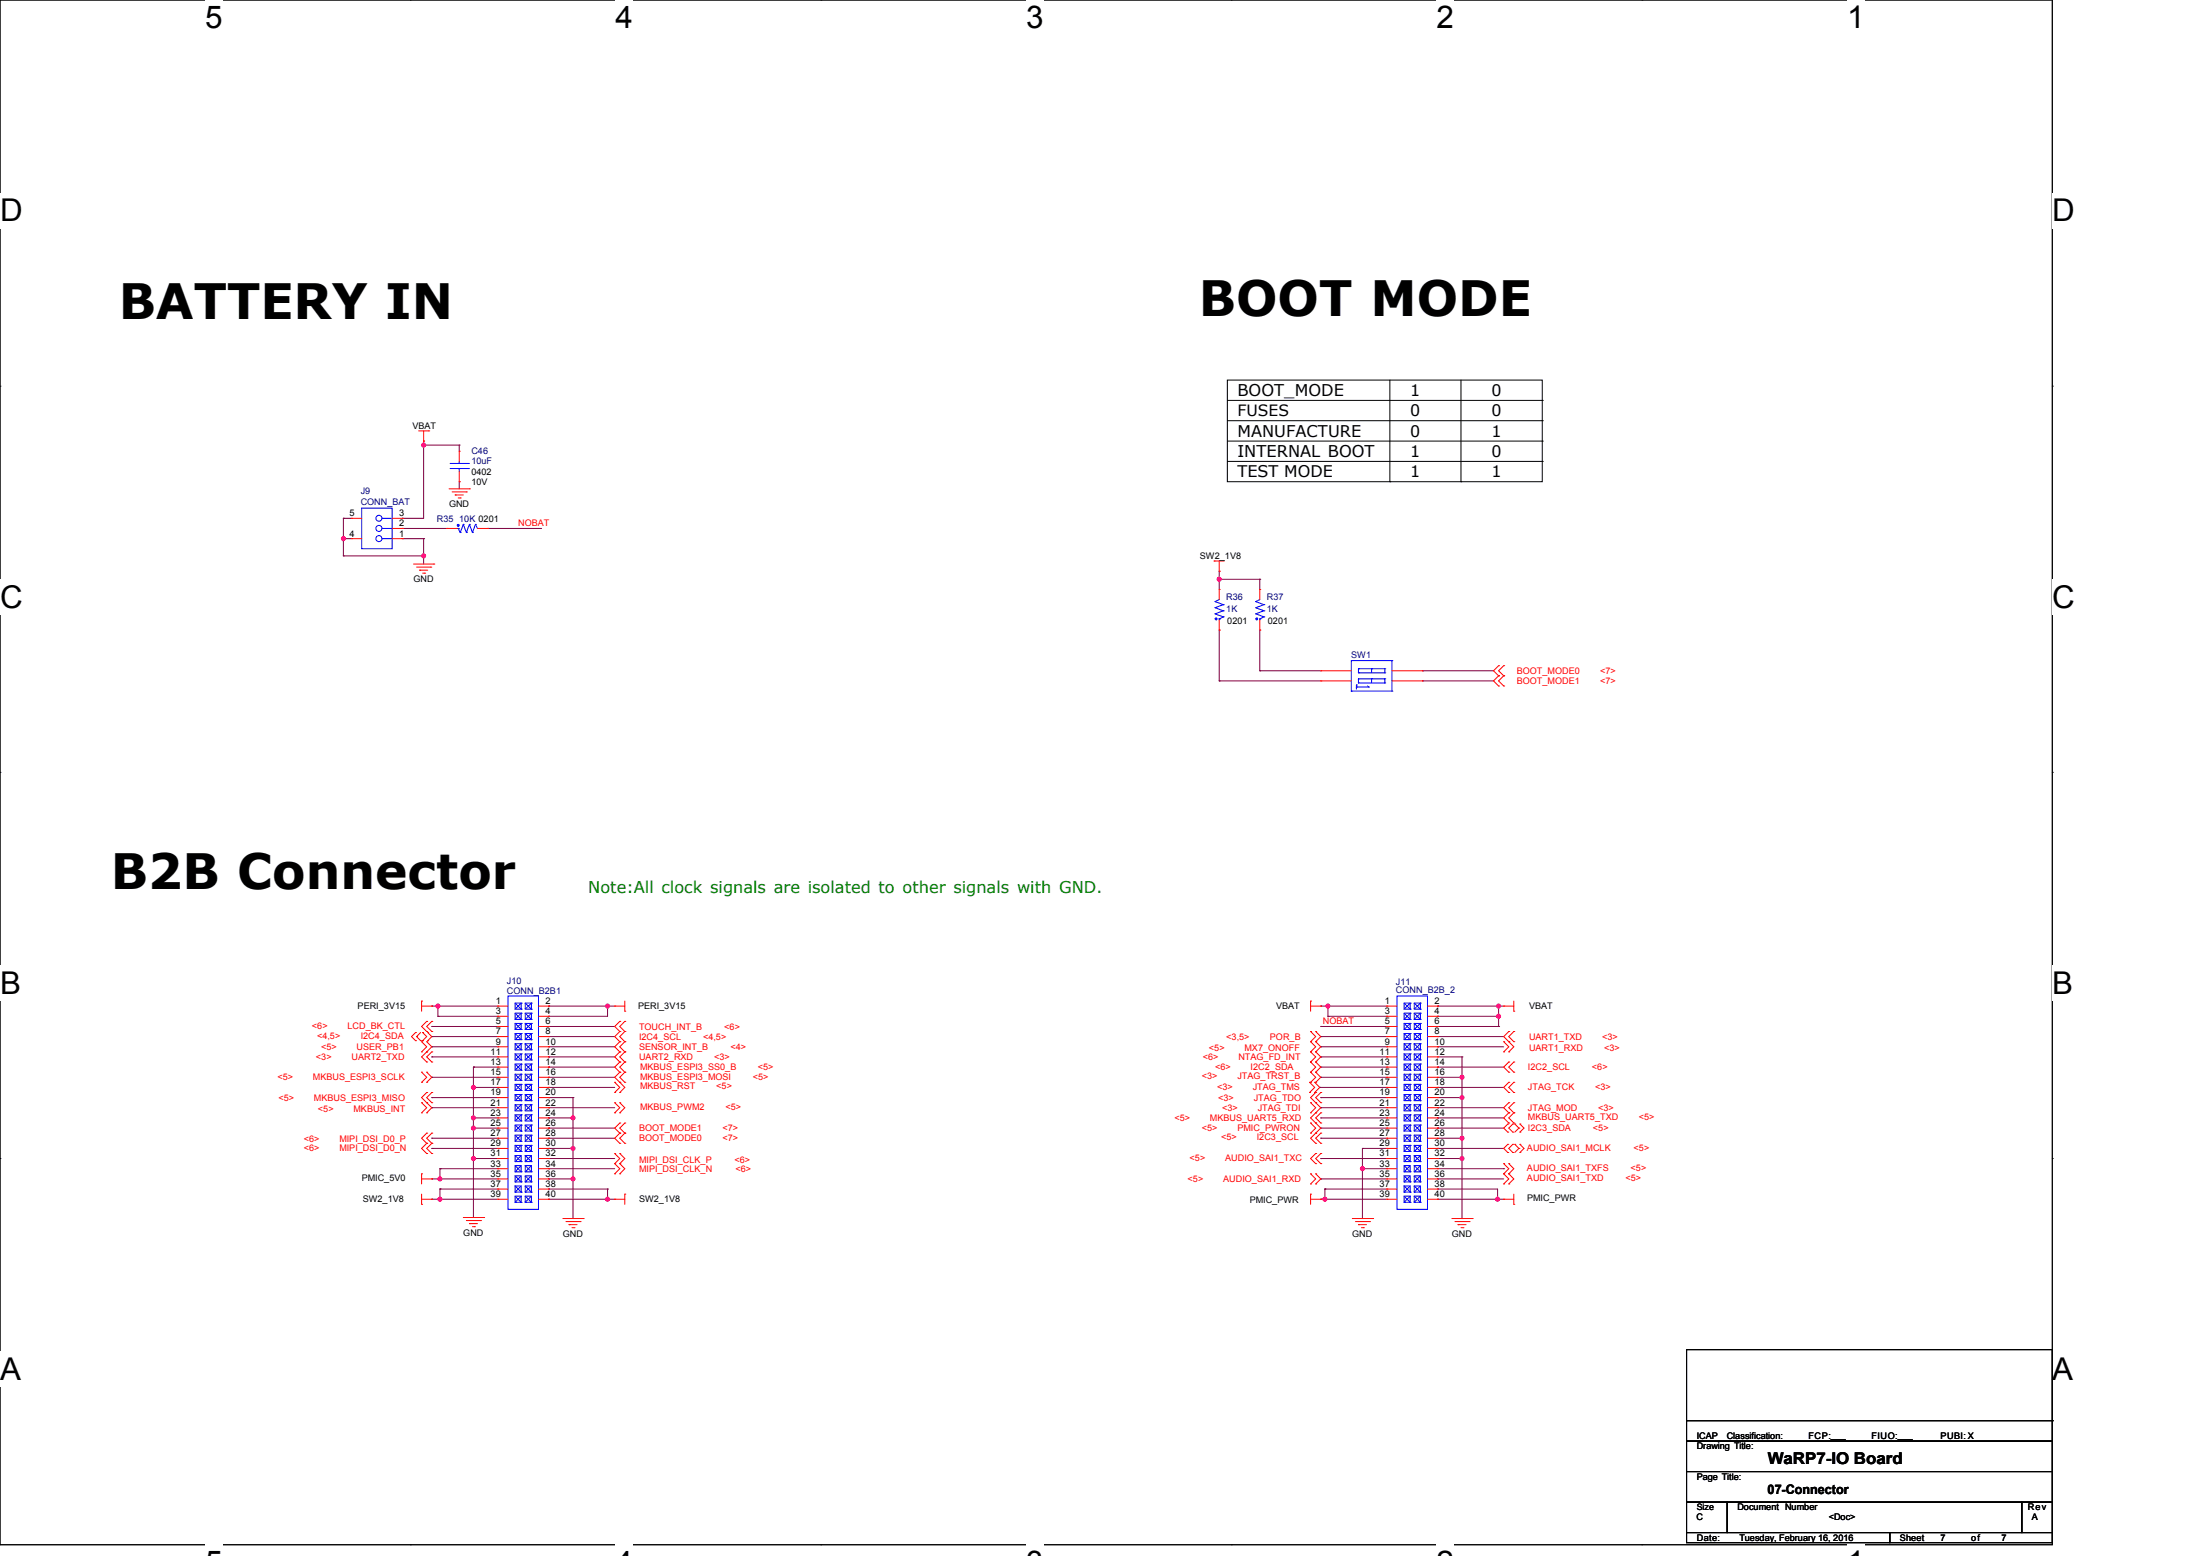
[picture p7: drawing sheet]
<svg xmlns="http://www.w3.org/2000/svg" width="297mm" height="210mm" viewBox="0 0 297 210" stroke-linecap="round" stroke-linejoin="round" font-family="sans-serif">
<path d="M0 0h277.1v208.5h-277.1z" fill="none" stroke="#000" stroke-width=".14"/>
<g fill="#fff">
<path d="M27.7 0h2.3v4.7h-2.3z"/>
<path d="M27.7 208.5h2.3v1.5h-2.3z"/>
</g>
<path d="M55.4 0h.1M55.4 208.5h.1" fill="none" stroke="#000" stroke-width=".14"/>
<g fill="#fff">
<path d="M83.1 0h2.3v4.7h-2.3z"/>
<path d="M83.1 208.5h2.3v1.5h-2.3z"/>
</g>
<path d="M110.8 0h.1M110.8 208.5h.1" fill="none" stroke="#000" stroke-width=".14"/>
<g fill="#fff">
<path d="M138.5 0h2.4v4.7h-2.4z"/>
<path d="M138.5 208.5h2.4v1.5h-2.4z"/>
</g>
<path d="M166.2 0h.1M166.2 208.5h.1" fill="none" stroke="#000" stroke-width=".14"/>
<g fill="#fff">
<path d="M193.9 0h2.4v4.7h-2.4z"/>
<path d="M193.9 208.5h2.4v1.5h-2.4z"/>
</g>
<path d="M221.6 0h.1M221.6 208.5h.1" fill="none" stroke="#000" stroke-width=".14"/>
<g fill="#fff">
<path d="M249.3 0h2.4v4.7h-2.4z"/>
<path d="M249.3 208.5h2.4v1.5h-2.4z"/>
<path d="M0 26.1h3.1v4.7h-3.1z"/>
<path d="M277.1 26.1h3v4.7h-3z"/>
<path d="M0 78.2h3.1v4.7h-3.1z"/>
<path d="M277.1 78.2h3v4.7h-3z"/>
</g>
<path d="M0 52.1h.1M277.1 52.1h.1" fill="none" stroke="#000" stroke-width=".14"/>
<g fill="#fff">
<path d="M0 130.3h2.8v4.7h-2.8z"/>
<path d="M277.1 130.3h2.8v4.7h-2.8z"/>
</g>
<path d="M0 104.2h.1M277.1 104.2h.1" fill="none" stroke="#000" stroke-width=".14"/>
<g fill="#fff">
<path d="M0 182.4h2.8v4.7h-2.8z"/>
<path d="M277.1 182.4h2.8v4.7h-2.8z"/>
</g>
<g fill="none" stroke="#000" stroke-width=".14">
<path d="M165.7 51.3h42.5v13.7h-42.5zM165.7 54h42.5M165.7 56.8h42.5M165.7 59.5h42.5M187.6 51.3v13.7M197.2 51.3v13.7M208.2 54h.1M208.2 56.8h.1M208.2 59.5h.1M165.7 62.3h42.5M187.6 65h.1M197.2 65h.1"/>
<path d="M208.2 62.3h.1M0 156.4h.1M277.1 156.4h.1M227.7 194.5h49.4v4.1h-49.4zM227.7 198.6h49.4v4.1h-49.4zM227.7 182.1h49.4v12.4h-49.4zM227.7 191.7h49.4M277.1 191.7h.1M227.7 202.7h5.5v4.1h-5.5zM227.7 206.8h27.4v1.4h-27.4zM233.2 202.7h39.7v4.1h-39.7zM255.1 206.8h22v1.4h-22z"/>
<path d="M272.9 202.7h4.2v4.1h-4.2z"/>
</g>
<g fill="none" stroke="#800040" stroke-width=".14">
<path d="M57.2 59.5h.1M57.2 59.5v10.5h-2.9M46.4 70h.1M46.4 72.7h.1M46.4 75h.1M46.4 70h1.1M46.4 70v5M46.4 72.7h1.1M46.4 75h10.8M54.3 70h.1M54.3 71.3h.1M54.3 72.7h.1"/>
<path d="M54.3 71.3h6M54.3 72.7h2.9M57.2 72.7h.1M57.2 75h.1M57.2 60.1h.1M57.2 72.7v3.4M57.2 60.1h4.8M62 60.1h.1M62 65h.1M62 60.1v.8M62 65v1M65.8 71.3h.1"/>
<path d="M65.8 71.3h7.3M164.6 77.1h.1M164.6 78.2h.1M164.6 77.1v2.5M164.6 78.2h5.5M170.1 78.2h.1M170.1 78.2v1.4M164.6 91.9h.1M164.6 85h.1M164.6 91.9h13.7M164.6 85v6.9M170.1 85h.1"/>
<path d="M170.1 90.5h.1M170.1 90.5h8.2M170.1 85v5.5M192 91.9h.1M192 90.5h.1M192 91.9h9.6M192 90.5h9.6M58.3 135.8h.1M58.3 139.9h.1M58.3 138.5h.1M58.3 138.5h8.9M58.3 135.8h8.9"/>
<path d="M58.3 139.9h8.9M59.1 137.2h.1M59.1 135.8h.1M59.1 137.2h8.1M59.1 135.8v1.4M74.1 137.2h.1M74.1 135.8h.1M74.1 139.9h.1M74.1 138.5h.1M74.1 138.5h8.9M74.1 135.8h8.9M74.1 139.9h8.9"/>
<path d="M82 135.8h.1M82 135.8v1.4h-7.9M178.3 135.8h.1M178.3 138.5h.1M178.3 139.9h.1M178.3 138.5h8.9M178.3 135.8h8.9M178.3 139.9h8.9M179.3 135.8h.1M179.3 137.2h.1M179.3 137.2h7.9M179.3 135.8v1.4"/>
<path d="M194.1 135.8h.1M194.1 139.9h.1M194.1 137.2h.1M194.1 138.5h8.2M194.1 135.8h8.9M194.1 139.9h8.9M194.1 137.2h8.2M202.3 138.5h.1M202.3 135.8h.1M202.3 135.8v2.7M58.3 155h.1M58.3 153.6h.1"/>
<path d="M58.3 142.6h.1M58.3 148.1h.1M58.3 141.3h.1M58.3 145.4h.1M58.3 149.5h.1M58.3 159.1h.1M58.3 149.5h8.9M58.3 155h8.9M58.3 159.1h8.9M58.3 141.3h8.9M58.3 142.6h8.9M58.3 145.4h8.9"/>
<path d="M58.3 148.1h8.9M58.3 153.6h8.9M59.4 157.7h.1M59.4 159.1h.1M59.4 157.7h7.8M59.4 157.7v1.4M63.9 146.8h.1M63.9 144h.1M63.9 152.3h.1M63.9 150.9h.1M63.9 156.4h.1M63.9 146.8h3.3"/>
<path d="M63.9 144h3.3M63.9 152.3h3.3M63.9 144v20.3M63.9 150.9h3.3M63.9 156.4h3.3M74.1 149.5h.1M74.1 152.3h.1M74.1 155h.1M74.1 156.4h.1M74.1 157.7h.1M74.1 142.6h.1M74.1 144h.1"/>
<path d="M74.1 141.3h.1M74.1 145.4h.1M74.1 146.8h.1M74.1 148.1h.1M74.1 150.9h.1M74.1 159.1h.1M74.1 153.6h.1M74.1 146.8h8.9M74.1 144h8.9M74.1 152.3h8.9M74.1 149.5h8.9M74.1 155h3.3"/>
<path d="M74.1 150.9h3.3M74.1 159.1h3.3M74.1 157.7h8.9M74.1 141.3h8.9M74.1 142.6h8.9M74.1 145.4h8.9M74.1 148.1h3.3M74.1 153.6h8.9M74.1 156.4h8.9M77.4 155h.1M77.4 148.1h.1M77.4 150.9h.1"/>
<path d="M77.4 159.1h.1M77.4 148.1v16.4M178.2 146.8h.1M178.2 146.8h9M178.3 148.1h.1M178.3 153.6h.1M178.3 150.9h.1M178.3 156.4h.1M178.3 149.5h.1M178.3 144h.1M178.3 145.4h.1M178.3 159.1h.1"/>
<path d="M178.3 152.3h.1M178.3 142.6h.1M178.3 141.3h.1M178.3 144h8.9M178.3 152.3h8.9M178.3 149.5h8.9M178.3 150.9h8.9M178.3 159.1h8.9M178.3 141.3h8.9M178.3 142.6h8.9M178.3 145.4h8.9M178.3 148.1h8.9"/>
<path d="M178.3 153.6h8.9M178.3 156.4h8.9M183.9 155h.1M183.9 157.7h.1M183.9 155h3.3M183.9 157.7h3.3M183.9 155v9.5M194.1 146.8h.1M194.1 152.3h.1M194.1 150.9h.1M194.1 155h.1M194.1 149.5h.1"/>
<path d="M194.1 144h.1M194.1 159.1h.1M194.1 141.3h.1M194.1 146.8h8.9M194.1 144h8.9M194.1 152.3h8.9M194.1 149.5h8.9M194.1 155h8.9M194.1 150.9h8.9M194.1 159.1h8.9M194.1 157.7h8.9M194.1 141.3h8.9"/>
<path d="M194.1 142.6h3.3M194.1 145.4h3.3M194.1 148.1h3.3M194.1 153.6h3.3M194.1 156.4h3.3M197.4 142.6h.1M197.4 145.4h.1M197.4 148.1h.1M197.4 153.6h.1M197.4 156.4h.1M197.4 142.6v21.9M203 157.7h.1"/>
<path d="M58.3 161.9h.1M58.3 161.9h8.9M59.4 160.5h.1M59.4 161.9h.1M59.4 160.5h7.8M59.4 160.5v1.4M74.1 161.9h.1M74.1 160.5h.1M74.1 161.9h8.9M74.1 160.5h7.9M82 161.9h.1M82 160.5h.1"/>
<path d="M82 160.5v1.4M178.3 161.9h.1M178.3 161.9h8.9M178.9 160.5h.1M178.9 161.9h.1M178.9 160.5h8.3M178.9 160.5v1.4M183.9 164.5h.1M194.1 161.9h.1M194.1 160.5h.1M194.1 160.5h8.1v1.4M194.1 161.9h8.9"/>
<path d="M197.4 164.5h.1M202.2 161.9h.1"/>
</g>
<g fill="#f0f" stroke="#f0f" stroke-width=".14">
<circle cx="164.6" cy="78.2" r=".27"/>
<circle cx="46.4" cy="72.7" r=".27"/>
<circle cx="57.2" cy="75" r=".27"/>
<circle cx="57.2" cy="60.1" r=".27"/>
<circle cx="63.9" cy="150.9" r=".27"/>
<circle cx="63.9" cy="146.8" r=".27"/>
<circle cx="63.9" cy="156.4" r=".27"/>
<circle cx="63.9" cy="152.2" r=".27"/>
<circle cx="77.4" cy="159.1" r=".27"/>
<circle cx="77.4" cy="155" r=".27"/>
<circle cx="202.2" cy="161.8" r=".27"/>
<circle cx="202.3" cy="137.2" r=".27"/>
<circle cx="202.3" cy="135.8" r=".27"/>
<circle cx="197.4" cy="145.4" r=".27"/>
<circle cx="197.4" cy="148.1" r=".27"/>
<circle cx="197.4" cy="153.6" r=".27"/>
<circle cx="197.4" cy="156.4" r=".27"/>
<circle cx="179.3" cy="135.8" r=".27"/>
<circle cx="178.9" cy="161.8" r=".27"/>
<circle cx="183.9" cy="157.7" r=".27"/>
<circle cx="82" cy="161.8" r=".27"/>
<circle cx="82" cy="135.8" r=".27"/>
<circle cx="77.4" cy="150.9" r=".27"/>
<circle cx="59.4" cy="161.8" r=".27"/>
<circle cx="59.4" cy="159.1" r=".27"/>
<circle cx="59.1" cy="135.8" r=".27"/>
</g>
<g fill="none" stroke="#f00" stroke-width=".14">
<path d="M56.5 58.2h1.4M57.2 59.5h.1M57.2 58.2v1.3M57.9 58.2h.1M47.5 72.7h.1M47.5 70h.1M47.5 72.7h1.3M47.5 70h1.3M52.9 71.3h1.4M52.9 72.7h1.4M52.9 70h1.4M54.3 72.7h.1"/>
<path d="M54.3 71.3h.1M54.3 70h.1M55.8 76.1h2.8M56.2 76.5h2M56.6 77h.1M56.6 77h1.1M57.1 77.4h.2M57.3 77.4h.1M58.2 76.5h.1M58.6 76.1h.1M60.3 71.3h.1M60.3 71.3h1.4"/>
<path d="M60.6 66h2.8M61 66.4h2M61.4 66.8h.1M61.4 66.8h1.1M61.9 67.2h.2M62 60.9h.1M62 65h.1M62 60.9v1.4M62 63.6v1.4M62.1 67.2h.1M63 66.4h.1M63.4 66h.1"/>
<path d="M64.5 71.3h1.3M65.8 71.3h.1M163.9 75.7h.1M163.9 75.7h1.4M164.6 77.1h.1M164.6 79.6h.1M164.6 75.7v1.4M164.6 79.6v1.3M170.1 79.6h.1M170.1 79.6v1.3M164.6 85h.1M164.6 83.7v1.3"/>
<path d="M170.1 85h.1M170.1 83.7v1.3M178.3 91.9h.1M178.3 90.5h.1M178.3 91.9h4.1M178.3 90.5h4.1M187.9 91.9h4.1M187.9 90.5h4.1M192 91.9h.1M192 90.5h.1M202.3 89.8h.1M202.3 91.2h.1"/>
<path d="M202.3 92.6h.1M202.3 89.8l-.7 .7 .7 .7M202.3 91.2l-.7 .7 .7 .7M203 91.2h.1M203 89.8h.1M203 92.6h.1M203 89.8l-.7 .7 .7 .7M203 91.2l-.7 .7 .7 .7M56.1 139.4h.1M56.1 139.4l-.5 .5 .5 .6M56.2 139.9h.1M56.2 139.9l.6 .6"/>
<path d="M56.8 139.4l-.6 .5M56.9 135.1h.1M56.9 135.8h1.4M56.9 135.1v1.4M57.1 139.4h.1M57.1 139.4l.5 .5-.5 .6M57.6 139.2h.1M57.6 137.8h.1M57.6 137.8l-.7 .7 .7 .7M57.7 139.4h.1M57.7 139.4l.6 .5-.6 .6M58.3 135.8h.1"/>
<path d="M58.3 139.2h.1M58.3 137.8h.1M58.3 137.8l-.7 .7 .7 .7M67.2 135.8h.1M67.2 137.2h.1M67.2 138.5h.1M67.2 139.9h.1M67.2 135.8h1.4M67.2 137.2h1.4M67.2 138.5h1.4M67.2 139.9h1.4M72.7 135.8h1.4"/>
<path d="M72.7 137.2h1.4M72.7 138.5h1.4M72.7 139.9h1.4M74.1 135.8h.1M74.1 137.2h.1M74.1 138.5h.1M74.1 139.9h.1M83 135.8h.1M83 135.8h1.3M83.7 139.2h.1M83.7 137.8h.1M83.7 139.2l-.7 .7 .7 .7"/>
<path d="M83.7 137.8l-.7 .7 .7 .7M84.3 136.5h.1M84.3 139.2h.1M84.3 137.8h.1M84.3 135.1v1.4M84.3 139.2l-.6 .7 .6 .7M84.3 137.8l-.6 .7 .6 .7M176.9 135.1h.1M176.9 139.2h.1M176.9 135.8h1.4M176.9 135.1v1.4M176.9 139.2l.7 .7-.7 .7"/>
<path d="M177.6 139.2h.1M177.6 139.2l.7 .7-.7 .7M178.3 135.8h.1M187.2 135.8h.1M187.2 137.2h.1M187.2 138.5h.1M187.2 139.9h.1M187.2 135.8h1.4M187.2 137.2h1.4M187.2 138.5h1.4M187.2 139.9h1.4M192.7 135.8h1.4"/>
<path d="M192.7 137.2h1.4M192.7 138.5h1.4M192.7 139.9h1.4M194.1 135.8h.1M194.1 137.2h.1M194.1 138.5h.1M194.1 139.9h.1M203 135.8h.1M203 135.8h1.4M203.7 139.2h.1M203.7 139.2l-.7 .7 .7 .7M204.4 136.5h.1"/>
<path d="M204.4 139.2h.1M204.4 135.1v1.4M204.4 139.2l-.7 .7 .7 .7M56.1 140.5h.1M56.8 140.5h.1M56.9 158.4h.1M56.9 140.6h.1M56.9 142h.1M56.9 144.7h.1M56.9 146.1h.1M56.9 148.8h.1M56.9 150.2h.1"/>
<path d="M56.9 158.4v1.4M56.9 159.1h1.4M56.9 140.6l.7 .7-.7 .7M56.9 144.7l.7 .7-.7 .7M56.9 148.8l.7 .7-.7 .7M57.1 140.5h.1M57.6 154.3h.1M57.6 152.9h.1M57.6 155.7h.1M57.6 143.3h.1M57.6 142h.1M57.6 140.6h.1"/>
<path d="M57.6 148.8h.1M57.6 147.4h.1M57.6 146.1h.1M57.6 144.7h.1M57.6 150.2h.1M57.6 152.9l-.7 .7 .7 .7M57.6 154.3l-.7 .7 .7 .7M57.6 142l-.7 .6 .7 .7M57.6 140.6l.7 .7-.7 .7M57.6 147.4l-.7 .7 .7 .7M57.6 144.7l.7 .7-.7 .7M57.6 148.8l.7 .7-.7 .7"/>
<path d="M57.7 140.5h.1M58.3 159.1h.1M58.3 154.3h.1M58.3 152.9h.1M58.3 155.7h.1M58.3 143.3h.1M58.3 142h.1M58.3 148.8h.1M58.3 147.4h.1M58.3 152.9l-.7 .7 .7 .7M58.3 154.3l-.7 .7 .7 .7M58.3 142l-.7 .6 .7 .7"/>
<path d="M58.3 147.4l-.7 .7 .7 .7M67.2 141.3h.1M67.2 142.6h.1M67.2 144h.1M67.2 145.4h.1M67.2 146.8h.1M67.2 148.1h.1M67.2 149.5h.1M67.2 150.9h.1M67.2 152.3h.1M67.2 153.6h.1M67.2 155h.1"/>
<path d="M67.2 156.4h.1M67.2 157.7h.1M67.2 159.1h.1M67.2 159.1h1.4M67.2 141.3h1.4M67.2 142.6h1.4M67.2 144h1.4M67.2 145.4h1.4M67.2 146.8h1.4M67.2 148.1h1.4M67.2 149.5h1.4M67.2 150.9h1.4"/>
<path d="M67.2 152.3h1.4M67.2 153.6h1.4M67.2 155h1.4M67.2 156.4h1.4M67.2 157.7h1.4M72.7 159.1h1.4M72.7 141.3h1.4M72.7 142.6h1.4M72.7 144h1.4M72.7 145.4h1.4M72.7 146.8h1.4M72.7 148.1h1.4"/>
<path d="M72.7 149.5h1.4M72.7 150.9h1.4M72.7 152.3h1.4M72.7 153.6h1.4M72.7 155h1.4M72.7 156.4h1.4M72.7 157.7h1.4M74.1 141.3h.1M74.1 142.6h.1M74.1 144h.1M74.1 145.4h.1M74.1 146.8h.1"/>
<path d="M74.1 148.1h.1M74.1 149.5h.1M74.1 150.9h.1M74.1 152.3h.1M74.1 153.6h.1M74.1 155h.1M74.1 156.4h.1M74.1 157.7h.1M74.1 159.1h.1M83 155.7h.1M83 157h.1M83 158.4h.1"/>
<path d="M83 148.8h.1M83 150.2h.1M83 146.1h.1M83 147.4h.1M83 155.7l.7 .7-.7 .6M83 157l.7 .7-.7 .7M83 148.8l.7 .7-.7 .7M83 146.1l.7 .7-.7 .6M83.7 154.3h.1M83.7 152.9h.1M83.7 151.6h.1M83.7 155.7h.1"/>
<path d="M83.7 157h.1M83.7 158.4h.1M83.7 140.6h.1M83.7 142h.1M83.7 143.3h.1M83.7 144.7h.1M83.7 146.1h.1M83.7 148.8h.1M83.7 150.2h.1M83.7 147.4h.1M83.7 152.9l-.7 .7 .7 .7M83.7 151.6l-.7 .7 .7 .6"/>
<path d="M83.7 155.7l.6 .7-.6 .6M83.7 157l.6 .7-.6 .7M83.7 142l-.7 .6 .7 .7M83.7 140.6l-.7 .7 .7 .7M83.7 143.3l-.7 .7 .7 .7M83.7 144.7l-.7 .7 .7 .7M83.7 148.8l.6 .7-.6 .7M83.7 146.1l.6 .7-.6 .6M84.3 152.9h.1M84.3 154.3h.1M84.3 151.6h.1M84.3 140.6h.1"/>
<path d="M84.3 143.3h.1M84.3 142h.1M84.3 144.7h.1M84.3 146.1h.1M84.3 152.9l-.6 .7 .6 .7M84.3 151.6l-.6 .7 .6 .6M84.3 142l-.6 .6 .6 .7M84.3 140.6l-.6 .7 .6 .7M84.3 143.3l-.6 .7 .6 .7M84.3 144.7l-.6 .7 .6 .7M176.8 146.1h.1M176.8 147.4h.1"/>
<path d="M176.8 146.1l.7 .7-.7 .6M176.9 148.8h.1M176.9 150.2h.1M176.9 144.7h.1M176.9 146.1h.1M176.9 158.4h.1M176.9 159.8h.1M176.9 151.6h.1M176.9 152.9h.1M176.9 140.6h.1M176.9 142h.1M176.9 143.3h.1"/>
<path d="M176.9 148.8l.7 .7-.7 .7M176.9 144.7l.7 .7-.7 .7M176.9 158.4l.7 .7-.7 .7M176.9 151.6l.7 .7-.7 .6M176.9 140.6l.7 .7-.7 .7M176.9 142l.7 .6-.7 .7M176.9 143.3l.7 .7-.7 .7M177.5 147.4h.1M177.5 146.1h.1M177.5 146.1l.7 .7-.7 .6M177.6 148.8h.1M177.6 147.4h.1"/>
<path d="M177.6 150.2h.1M177.6 146.1h.1M177.6 144.7h.1M177.6 159.8h.1M177.6 158.4h.1M177.6 157h.1M177.6 155.7h.1M177.6 154.3h.1M177.6 152.9h.1M177.6 151.6h.1M177.6 142h.1M177.6 140.6h.1"/>
<path d="M177.6 143.3h.1M177.6 147.4l-.7 .7 .7 .7M177.6 148.8l.7 .7-1.4 1.4 1.4 1.4-.7 .6M177.6 144.7l.7 .7-.7 .7M177.6 158.4l.7 .7-.7 .7M177.6 155.7l-.7 .7 .7 .6M177.6 152.9l-.7 .7 .7 .7M177.6 140.6l.7 .7-.7 .7M177.6 142l.7 .6-.7 .7M177.6 143.3l.7 .7-.7 .7M178.3 148.8h.1M178.3 147.4h.1"/>
<path d="M178.3 157h.1M178.3 155.7h.1M178.3 154.3h.1M178.3 152.9h.1M178.3 150.2h.1M178.3 151.6h.1M178.3 147.4l-.7 .7 .7 .7M178.3 155.7l-.7 .7 .7 .6M178.3 152.9l-.7 .7 .7 .7M178.3 150.2l-.7 .7 .7 .7M187.2 141.3h.1M187.2 142.6h.1"/>
<path d="M187.2 144h.1M187.2 145.4h.1M187.2 146.8h.1M187.2 148.1h.1M187.2 149.5h.1M187.2 150.9h.1M187.2 152.3h.1M187.2 153.6h.1M187.2 155h.1M187.2 156.4h.1M187.2 157.7h.1M187.2 159.1h.1"/>
<path d="M187.2 159.1h1.4M187.2 141.3h1.4M187.2 142.6h1.4M187.2 144h1.4M187.2 145.4h1.4M187.2 146.8h1.4M187.2 148.1h1.4M187.2 149.5h1.4M187.2 150.9h1.4M187.2 152.3h1.4M187.2 153.6h1.4M187.2 155h1.4"/>
<path d="M187.2 156.4h1.4M187.2 157.7h1.4M192.7 159.1h1.4M192.7 141.3h1.4M192.7 142.6h1.4M192.7 144h1.4M192.7 145.4h1.4M192.7 146.8h1.4M192.7 148.1h1.4M192.7 149.5h1.4M192.7 150.9h1.4M192.7 152.3h1.4"/>
<path d="M192.7 153.6h1.4M192.7 155h1.4M192.7 156.4h1.4M192.7 157.7h1.4M194.1 141.3h.1M194.1 142.6h.1M194.1 144h.1M194.1 145.4h.1M194.1 146.8h.1M194.1 148.1h.1M194.1 149.5h.1M194.1 150.9h.1"/>
<path d="M194.1 152.3h.1M194.1 153.6h.1M194.1 155h.1M194.1 156.4h.1M194.1 157.7h.1M194.1 159.1h.1M203 157h.1M203 158.4h.1M203 159.8h.1M203 140.6h.1M203 142h.1M203 157l.7 .7-.7 .7"/>
<path d="M203 158.4l.7 .7-.7 .7M203 140.6l.7 .7-.7 .7M203.5 154.4h.1M203.5 155.5h.1M203.5 151.7h.1M203.5 152.8h.1M203.5 154.4l-.5 .6 .5 .5M203.5 151.7l-.5 .6 .5 .5M203.7 148.8h.1M203.7 150.2h.1M203.7 146.1h.1M203.7 147.4h.1"/>
<path d="M203.7 140.6h.1M203.7 157h.1M203.7 158.4h.1M203.7 151.6h.1M203.7 159.8h.1M203.7 142h.1M203.7 143.3h.1M203.7 144.7h.1M203.7 148.8l-.7 .7 .7 .7M203.7 146.1l-.7 .7 .7 .6M203.7 157l.7 .7-.7 .7M203.7 150.2l-.7 .7 .7 .7"/>
<path d="M203.7 158.4l.7 .7-.7 .7M203.7 140.6l.7 .7-.7 .7M203.7 143.3l-.7 .7 .7 .7M204.2 154.4h.1M204.2 155.5h.1M204.2 151.7h.1M204.2 152.8h.1M204.2 154.4l-.5 .6 .5 .5M204.2 151.7l-.5 .6 .5 .5M204.4 150.2h.1M204.4 148.8h.1M204.4 147.4h.1"/>
<path d="M204.4 146.1h.1M204.4 140.6h.1M204.4 151.6h.1M204.4 144.7h.1M204.4 143.3h.1M204.4 148.8l-.7 .7 .7 .7M204.4 146.1l-.7 .7 .7 .6M204.4 150.2l-.7 .7 .7 .7M204.4 143.3l-.7 .7 .7 .7M204.5 154.4h.1M204.5 151.7h.1M204.5 154.4l.6 .6"/>
<path d="M204.5 151.7l.6 .6M205.1 155h.1M205.1 152.3h.1M205.1 155l-.6 .5M205.1 152.3l-.6 .5M205.2 155.5h.1M205.2 154.4h.1M205.2 152.8h.1M205.2 151.7h.1M205.2 154.4l.5 .6-.5 .5M205.2 151.7l.5 .6-.5 .5M56.9 162.5h.1"/>
<path d="M56.9 161.9h1.4M56.9 161.2v1.3M58.3 161.9h.1M62.5 164.3h2.8M63 164.7h1.9M63.4 165.1h.1M63.4 165.1h1.1M63.8 165.6h.3M64.1 165.6h.1M64.9 164.7h.1M65.3 164.3h.1M67.2 160.5h.1"/>
<path d="M67.2 161.9h.1M67.2 161.9h1.4M67.2 160.5h1.4M72.7 161.9h1.4M72.7 160.5h1.4M74.1 160.5h.1M74.1 161.9h.1M76 164.5h2.7M76.4 164.9h1.9M76.8 165.3h.1M76.8 165.3h1.1M77.2 165.7h.3"/>
<path d="M77.5 165.7h.1M78.3 164.9h.1M78.7 164.5h.1M83 161.9h.1M83 161.9h1.3M84.3 161.2h.1M84.3 161.2v1.3M176.9 161.2h.1M176.9 161.9h1.4M176.9 161.2v1.3M178.3 161.9h.1M182.6 164.5h2.7"/>
<path d="M183 164.9h1.9M183.4 165.3h.1M183.4 165.3h1.1M183.8 165.7h.3M184.1 165.7h.1M184.9 164.9h.1M185.3 164.5h.1M187.2 160.5h.1M187.2 161.9h.1M187.2 161.9h1.4M187.2 160.5h1.4M192.7 161.9h1.4"/>
<path d="M192.7 160.5h1.4M194.1 160.5h.1M194.1 161.9h.1M196 164.5h2.7M196.4 164.9h1.9M196.8 165.3h.1M196.8 165.3h1.1M197.2 165.7h.3M197.5 165.7h.1M198.3 164.9h.1M198.7 164.5h.1M203 161.9h.1"/>
<path d="M203 161.9h1.4M204.4 162.5h.1M204.4 161.2v1.3"/>
</g>
<g fill="none" stroke="#00f" stroke-width=".14">
<path d="M48.8 68.6h4.1v5.5h-4.1zM51.6 72.7h.1M51.6 71.3h.1M51.6 70h.1M51.6 71.3h1.3M51.6 72.7h1.3M51.6 70h1.3M60.8 63.2h2.4M60.8 62.5h2.4M61.7 71.3h.2M61.9 71.3h.1M61.9 71.3l.2 .6"/>
<path d="M62 62.5h.1M62 63.2h.1M62 62.3v.2M62 63.2v.4M62.1 71.9h.1M62.5 70.8h.1M62.5 70.8l.5 1.1M62.5 70.8l-.4 1.1M63 71.9h.1M63.2 63.2h.1M63.2 62.5h.1M63.4 70.8h.1"/>
<path d="M63.4 70.8l.4 1.1M63.4 70.8l-.4 1.1M63.8 71.9h.1M64.2 70.8h.1M64.2 70.8l.3 .5M64.2 70.8l-.4 1.1M164 81.2h.1M164 82h.1M164 82.8h.1M164 81.2l1.1 .4M164 82l1.1 .4M164 82.8l1.1 .5"/>
<path d="M164.6 83.5h.1M164.6 83.5v.2M164.6 80.9l-.6 .3M165.1 81.6h.1M165.1 82.4h.1M165.1 83.3h.1M165.1 81.6l-1.1 .4M165.1 82.4l-1.1 .4M165.1 83.3l-.5 .2M169.5 81.2h.1M169.5 82h.1M169.5 82.8h.1"/>
<path d="M169.5 81.2l1.1 .4M169.5 82l1.1 .4M169.5 82.8l1.1 .5M170.1 83.5h.1M170.1 83.5v.2M170.1 80.9l-.6 .3M170.6 81.6h.1M170.6 82.4h.1M170.6 83.3h.1M170.6 81.6l-1.1 .4M170.6 82.4l-1.1 .4M170.6 83.3l-.5 .2"/>
<path d="M182.4 93.3h.1M182.4 89.2h.1M182.4 93.3h5.5M182.4 89.2v4.1M182.4 89.2h5.5M183.1 92.7h.1M183.1 92.4h.1M183.1 92.7h1.7M183.1 92.4v.6M183.4 92.2h.1M183.4 91.6h.1M183.4 90.8h.1"/>
<path d="M183.4 90.3h.1M183.4 92.2h3.5M183.4 90.3v.5M183.4 91.6v.6M183.4 91.6h3.5M183.4 90.8h3.5M183.4 90.3h3.5M184.6 92.6l.2 .1M184.8 92.7h.1M185.2 91.6h.1M185.2 90.3h.1M185.2 90.3v.5"/>
<path d="M185.2 91.6v.6M186.9 91.6h.1M186.9 92.2h.1M186.9 90.3h.1M186.9 90.8h.1M186.9 90.3v.5M186.9 91.6v.6M187.9 89.2h.1M187.9 93.3h.1M187.9 89.2v4.1M68.6 134.4h4.1v28.8h-4.1zM69.5 135.4h.9v.8h-.9z"/>
<path d="M69.5 136.7h.9v.9h-.9zM69.5 138.1h.9v.8h-.9zM69.5 139.5h.9v.8h-.9zM69.5 135.4l.9 .8M69.5 136.7l.9 .9M69.5 138.1l.9 .8M69.5 139.5l.9 .8M70.4 135.4h.1M70.4 136.2h.1M70.4 136.7h.1M70.4 137.6h.1M70.4 138.1h.1"/>
<path d="M70.4 138.9h.1M70.4 139.5h.1M70.4 135.4l-.9 .8M70.4 136.7l-.9 .9M70.4 138.1l-.9 .8M70.4 139.5l-.9 .8M70.9 135.4h.8v.8h-.8zM70.9 136.7h.8v.9h-.8zM70.9 138.1h.8v.8h-.8zM70.9 139.5h.8v.8h-.8zM70.9 135.4l.8 .8M70.9 136.7l.8 .9"/>
<path d="M70.9 139.5l.8 .8M70.9 138.1l.8 .8M71.7 135.4h.1M71.7 136.2h.1M71.7 136.7h.1M71.7 137.6h.1M71.7 138.1h.1M71.7 138.9h.1M71.7 139.5h.1M71.7 135.4l-.8 .8M71.7 136.7l-.8 .9M71.7 138.1l-.8 .8"/>
<path d="M71.7 139.5l-.8 .8M188.6 134.4h4.1v28.8h-4.1zM189.6 135.4h.8v.8h-.8zM189.6 136.7h.8v.9h-.8zM189.6 138.1h.8v.8h-.8zM189.6 139.5h.8v.8h-.8zM189.6 135.4l.8 .8M189.6 136.7l.8 .9M189.6 138.1l.8 .8M189.6 139.5l.8 .8M190.4 135.4h.1M190.4 136.2h.1"/>
<path d="M190.4 136.7h.1M190.4 137.6h.1M190.4 138.1h.1M190.4 138.9h.1M190.4 139.5h.1M190.4 135.4l-.8 .8M190.4 136.7l-.8 .9M190.4 138.1l-.8 .8M190.4 139.5l-.8 .8M190.9 135.4h.8v.8h-.8zM190.9 136.7h.8v.9h-.8zM190.9 138.1h.8v.8h-.8z"/>
<path d="M190.9 139.5h.8v.8h-.8zM190.9 135.4l.8 .8M190.9 136.7l.8 .9M190.9 139.5l.8 .8M190.9 138.1l.8 .8M191.7 135.4h.1M191.7 136.2h.1M191.7 136.7h.1M191.7 137.6h.1M191.7 138.1h.1M191.7 138.9h.1M191.7 139.5h.1"/>
<path d="M191.7 135.4l-.8 .8M191.7 136.7l-.8 .9M191.7 138.1l-.8 .8M191.7 139.5l-.8 .8M69.5 140.9h.9v.8h-.9zM69.5 142.2h.9v.9h-.9zM69.5 143.6h.9v.8h-.9zM69.5 145h.9v.8h-.9zM69.5 146.3h.9v.9h-.9zM69.5 147.7h.9v.8h-.9zM69.5 149.1h.9v.8h-.9zM69.5 150.5h.9v.8h-.9z"/>
<path d="M69.5 151.8h.9v.9h-.9zM69.5 153.2h.9v.8h-.9zM69.5 154.6h.9v.8h-.9zM69.5 156h.9v.8h-.9zM69.5 157.3h.9v.8h-.9zM69.5 158.7h.9v.8h-.9zM69.5 156.8h.1M69.5 158.1h.1M69.5 159.5h.1M69.5 140.9l.9 .8M69.5 142.2l.9 .9M69.5 143.6l.9 .8"/>
<path d="M69.5 145l.9 .8M69.5 146.3l.9 .9M69.5 147.7l.9 .8M69.5 149.1l.9 .8M69.5 150.5l.9 .8M69.5 151.8l.9 .9M69.5 153.2l.9 .8M69.5 154.6l.9 .8M69.5 156l.9 .8M69.5 157.3l.9 .8M69.5 158.7l.9 .8M70.4 140.3h.1"/>
<path d="M70.4 140.9h.1M70.4 141.7h.1M70.4 142.2h.1M70.4 143.1h.1M70.4 143.6h.1M70.4 144.4h.1M70.4 145h.1M70.4 145.8h.1M70.4 146.3h.1M70.4 147.2h.1M70.4 147.7h.1M70.4 148.5h.1"/>
<path d="M70.4 149.1h.1M70.4 149.9h.1M70.4 150.5h.1M70.4 151.3h.1M70.4 151.8h.1M70.4 152.7h.1M70.4 153.2h.1M70.4 154h.1M70.4 154.6h.1M70.4 155.4h.1M70.4 156.8h.1M70.4 158.1h.1"/>
<path d="M70.4 159.5h.1M70.4 140.9l-.9 .8M70.4 142.2l-.9 .9M70.4 143.6l-.9 .8M70.4 145l-.9 .8M70.4 146.3l-.9 .9M70.4 147.7l-.9 .8M70.4 149.1l-.9 .8M70.4 150.5l-.9 .8M70.4 151.8l-.9 .9M70.4 153.2l-.9 .8M70.4 154.6l-.9 .8"/>
<path d="M70.4 156l-.9 .8M70.4 157.3l-.9 .8M70.4 158.7l-.9 .8M70.9 140.9h.8v.8h-.8zM70.9 142.2h.8v.9h-.8zM70.9 143.6h.8v.8h-.8zM70.9 145h.8v.8h-.8zM70.9 146.3h.8v.9h-.8zM70.9 147.7h.8v.8h-.8zM70.9 149.1h.8v.8h-.8zM70.9 150.5h.8v.8h-.8zM70.9 151.8h.8v.9h-.8z"/>
<path d="M70.9 153.2h.8v.8h-.8zM70.9 154.6h.8v.8h-.8zM70.9 156h.8v.8h-.8zM70.9 157.3h.8v.8h-.8zM70.9 158.7h.8v.8h-.8zM70.9 156.8h.1M70.9 158.1h.1M70.9 159.5h.1M70.9 140.9l.8 .8M70.9 143.6l.8 .8M70.9 142.2l.8 .9M70.9 146.3l.8 .9"/>
<path d="M70.9 145l.8 .8M70.9 147.7l.8 .8M70.9 150.5l.8 .8M70.9 149.1l.8 .8M70.9 153.2l.8 .8M70.9 151.8l.8 .9M70.9 154.6l.8 .8M70.9 157.3l.8 .8M70.9 156l.8 .8M70.9 158.7l.8 .8M71.7 140.3h.1M71.7 140.9h.1"/>
<path d="M71.7 141.7h.1M71.7 142.2h.1M71.7 143.1h.1M71.7 143.6h.1M71.7 144.4h.1M71.7 145h.1M71.7 145.8h.1M71.7 146.3h.1M71.7 147.2h.1M71.7 147.7h.1M71.7 148.5h.1M71.7 149.1h.1"/>
<path d="M71.7 149.9h.1M71.7 150.5h.1M71.7 151.3h.1M71.7 151.8h.1M71.7 152.7h.1M71.7 153.2h.1M71.7 154h.1M71.7 154.6h.1M71.7 155.4h.1M71.7 156.8h.1M71.7 158.1h.1M71.7 159.5h.1"/>
<path d="M71.7 140.9l-.8 .8M71.7 142.2l-.8 .9M71.7 143.6l-.8 .8M71.7 145l-.8 .8M71.7 146.3l-.8 .9M71.7 147.7l-.8 .8M71.7 149.1l-.8 .8M71.7 150.5l-.8 .8M71.7 151.8l-.8 .9M71.7 153.2l-.8 .8M71.7 154.6l-.8 .8M71.7 156l-.8 .8"/>
<path d="M71.7 157.3l-.8 .8M71.7 158.7l-.8 .8M189.6 140.9h.8v.8h-.8zM189.6 142.2h.8v.9h-.8zM189.6 143.6h.8v.8h-.8zM189.6 145h.8v.8h-.8zM189.6 146.3h.8v.9h-.8zM189.6 147.7h.8v.8h-.8zM189.6 149.1h.8v.8h-.8zM189.6 150.5h.8v.8h-.8zM189.6 151.8h.8v.9h-.8zM189.6 153.2h.8v.8h-.8z"/>
<path d="M189.6 154.6h.8v.8h-.8zM189.6 156h.8v.8h-.8zM189.6 157.3h.8v.8h-.8zM189.6 158.7h.8v.8h-.8zM189.6 156.8h.1M189.6 158.1h.1M189.6 159.5h.1M189.6 140.9l.8 .8M189.6 142.2l.8 .9M189.6 143.6l.8 .8M189.6 145l.8 .8M189.6 146.3l.8 .9"/>
<path d="M189.6 147.7l.8 .8M189.6 149.1l.8 .8M189.6 150.5l.8 .8M189.6 151.8l.8 .9M189.6 153.2l.8 .8M189.6 154.6l.8 .8M189.6 156l.8 .8M189.6 157.3l.8 .8M189.6 158.7l.8 .8M190.4 140.3h.1M190.4 140.9h.1M190.4 141.7h.1"/>
<path d="M190.4 142.2h.1M190.4 143.1h.1M190.4 143.6h.1M190.4 144.4h.1M190.4 145h.1M190.4 145.8h.1M190.4 146.3h.1M190.4 147.2h.1M190.4 147.7h.1M190.4 148.5h.1M190.4 149.1h.1M190.4 149.9h.1"/>
<path d="M190.4 150.5h.1M190.4 151.3h.1M190.4 151.8h.1M190.4 152.7h.1M190.4 153.2h.1M190.4 154h.1M190.4 154.6h.1M190.4 155.4h.1M190.4 156.8h.1M190.4 158.1h.1M190.4 159.5h.1M190.4 140.9l-.8 .8"/>
<path d="M190.4 142.2l-.8 .9M190.4 143.6l-.8 .8M190.4 145l-.8 .8M190.4 146.3l-.8 .9M190.4 147.7l-.8 .8M190.4 149.1l-.8 .8M190.4 150.5l-.8 .8M190.4 151.8l-.8 .9M190.4 153.2l-.8 .8M190.4 154.6l-.8 .8M190.4 156l-.8 .8M190.4 157.3l-.8 .8"/>
<path d="M190.4 158.7l-.8 .8M190.9 140.9h.8v.8h-.8zM190.9 142.2h.8v.9h-.8zM190.9 143.6h.8v.8h-.8zM190.9 145h.8v.8h-.8zM190.9 146.3h.8v.9h-.8zM190.9 147.7h.8v.8h-.8zM190.9 149.1h.8v.8h-.8zM190.9 150.5h.8v.8h-.8zM190.9 151.8h.8v.9h-.8zM190.9 153.2h.8v.8h-.8zM190.9 154.6h.8v.8h-.8z"/>
<path d="M190.9 156h.8v.8h-.8zM190.9 157.3h.8v.8h-.8zM190.9 158.7h.8v.8h-.8zM190.9 156.8h.1M190.9 158.1h.1M190.9 159.5h.1M190.9 140.9l.8 .8M190.9 143.6l.8 .8M190.9 142.2l.8 .9M190.9 146.3l.8 .9M190.9 145l.8 .8M190.9 147.7l.8 .8"/>
<path d="M190.9 150.5l.8 .8M190.9 149.1l.8 .8M190.9 153.2l.8 .8M190.9 151.8l.8 .9M190.9 154.6l.8 .8M190.9 157.3l.8 .8M190.9 156l.8 .8M190.9 158.7l.8 .8M191.7 140.3h.1M191.7 140.9h.1M191.7 141.7h.1M191.7 142.2h.1"/>
<path d="M191.7 143.1h.1M191.7 143.6h.1M191.7 144.4h.1M191.7 145h.1M191.7 145.8h.1M191.7 146.3h.1M191.7 147.2h.1M191.7 147.7h.1M191.7 148.5h.1M191.7 149.1h.1M191.7 149.9h.1M191.7 150.5h.1"/>
<path d="M191.7 151.3h.1M191.7 151.8h.1M191.7 152.7h.1M191.7 153.2h.1M191.7 154h.1M191.7 154.6h.1M191.7 155.4h.1M191.7 156.8h.1M191.7 158.1h.1M191.7 159.5h.1M191.7 140.9l-.8 .8M191.7 142.2l-.8 .9"/>
<path d="M191.7 143.6l-.8 .8M191.7 145l-.8 .8M191.7 146.3l-.8 .9M191.7 147.7l-.8 .8M191.7 149.1l-.8 .8M191.7 150.5l-.8 .8M191.7 151.8l-.8 .9M191.7 153.2l-.8 .8M191.7 154.6l-.8 .8M191.7 156l-.8 .8M191.7 157.3l-.8 .8M191.7 158.7l-.8 .8"/>
<path d="M69.5 160.1h.9v.8h-.9zM69.5 161.4h.9v.9h-.9zM69.5 160.9h.1M69.5 162.3h.1M69.5 160.1l.9 .8M69.5 161.4l.9 .9M70.4 160.9h.1M70.4 162.3h.1M70.4 160.1l-.9 .8M70.4 161.4l-.9 .9M70.9 160.1h.8v.8h-.8zM70.9 161.4h.8v.9h-.8z"/>
<path d="M70.9 160.9h.1M70.9 162.3h.1M70.9 160.1l.8 .8M70.9 161.4l.8 .9M71.7 160.9h.1M71.7 162.3h.1M71.7 160.1l-.8 .8M71.7 161.4l-.8 .9M189.6 160.1h.8v.8h-.8zM189.6 161.4h.8v.9h-.8zM189.6 160.9h.1M189.6 162.3h.1"/>
<path d="M189.6 160.1l.8 .8M189.6 161.4l.8 .9M190.4 160.9h.1M190.4 162.3h.1M190.4 160.1l-.8 .8M190.4 161.4l-.8 .9M190.9 160.1h.8v.8h-.8zM190.9 161.4h.8v.9h-.8zM190.9 160.9h.1M190.9 162.3h.1M190.9 160.1l.8 .8M190.9 161.4l.8 .9"/>
<path d="M191.7 160.9h.1M191.7 162.3h.1M191.7 160.1l-.8 .8M191.7 161.4l-.8 .9"/>
<circle cx="51.2" cy="71.3" r=".41"/>
<circle cx="51.2" cy="72.7" r=".41"/>
<circle cx="51.2" cy="69.9" r=".4"/>
</g>
<g fill="#00f" stroke="#00f" stroke-width=".14">
<circle cx="61.9" cy="70.9" r=".13"/>
<circle cx="169.7" cy="83.5" r=".13"/>
<circle cx="164.2" cy="83.5" r=".13"/>
</g>
<g font-size="6.6">
<text x="16" y="43.1">BATTERY IN</text>
<text x="161.9" y="42.7">BOOT MODE</text>
<text x="15" y="120">B2B Connector</text>
</g>
<g font-size="4.2">
<text x="27.7" y="3.8">5</text>
<text x="83.1" y="3.8">4</text>
<text x="138.5" y="3.8">3</text>
<text x="193.9" y="3.8">2</text>
<text x="249.3" y="3.8">1</text>
<text x="0" y="29.9">D</text>
<text x="277.1" y="29.9">D</text>
<text x="0" y="82">C</text>
<text x="277.1" y="82">C</text>
<text x="0" y="134.1">B</text>
<text x="277.1" y="134.1">B</text>
<text x="0" y="186.2">A</text>
<text x="277.1" y="186.2">A</text>
</g>
<g font-size="2.2">
<text x="167.1" y="53.5">BOOT_MODE</text>
<text x="167.1" y="59">MANUFACTURE</text>
<text x="167.1" y="61.7">INTERNAL BOOT</text>
<text x="167.1" y="64.4">TEST MODE</text>
<text x="238.6" y="197.6">WaRP7-IO Board</text>
</g>
<text font-size="2.2" fill="#008000" x="79.4" y="120.6">Note:All clock signals are isolated to other signals with GND.</text>
<g font-size="2.1">
<text x="190.4" y="53.5">1</text>
<text x="201.3" y="53.5">0</text>
<text x="167.1" y="56.1">FUSES</text>
<text x="190.4" y="56.2">0</text>
<text x="190.4" y="58.9">0</text>
<text x="201.3" y="56.2">0</text>
<text x="201.3" y="58.9">1</text>
<text x="190.4" y="61.7">1</text>
<text x="190.4" y="64.4">1</text>
<text x="201.3" y="61.7">0</text>
<text x="201.3" y="64.4">1</text>
</g>
<text font-size="1.8" x="238.6" y="201.6">07-Connector</text>
<g font-size="1.2">
<text x="55.7" y="57.9">VBAT</text>
<text x="63.6" y="64.1">0402</text>
<text x="63.6" y="65.4">10V</text>
<text x="47.2" y="69.7">5</text>
<text x="53.9" y="71">2</text>
<text x="53.9" y="69.7">3</text>
<text x="60.6" y="68.4">GND</text>
<text x="47.2" y="72.4">4</text>
<text x="53.9" y="72.4">1</text>
<text x="162" y="75.4">SW2_1V8</text>
<text x="55.8" y="78.6">GND</text>
<text x="165.7" y="84.2">0201</text>
<text x="171.2" y="84.2">0201</text>
<text x="48.3" y="136.2">PERI_3V15</text>
<text x="66.9" y="135.5">1</text>
<text x="66.9" y="136.9">3</text>
<text x="73.7" y="135.5">2</text>
<text x="73.7" y="136.9">4</text>
<text x="86.1" y="136.2">PERI_3V15</text>
<text x="172.3" y="136.2">VBAT</text>
<text x="186.9" y="135.5">1</text>
<text x="186.9" y="136.9">3</text>
<text x="193.7" y="135.5">2</text>
<text x="193.7" y="136.9">4</text>
<text x="206.4" y="136.2">VBAT</text>
<text x="66.2" y="142.4">11</text>
<text x="66.2" y="143.7">13</text>
<text x="66.9" y="138.2">5</text>
<text x="66.9" y="139.6">7</text>
<text x="66.9" y="141">9</text>
<text x="73.7" y="138.2">6</text>
<text x="73.7" y="139.6">8</text>
<text x="73.7" y="141">10</text>
<text x="73.7" y="142.4">12</text>
<text x="73.7" y="143.7">14</text>
<text x="186.2" y="142.4">11</text>
<text x="186.2" y="143.7">13</text>
<text x="186.9" y="138.2">5</text>
<text x="186.9" y="139.6">7</text>
<text x="186.9" y="141">9</text>
<text x="193.7" y="138.2">6</text>
<text x="193.7" y="139.6">8</text>
<text x="193.7" y="141">10</text>
<text x="193.7" y="142.4">12</text>
<text x="193.7" y="143.7">14</text>
<text x="66.2" y="145.1">15</text>
<text x="66.2" y="146.5">17</text>
<text x="66.2" y="147.8">19</text>
<text x="66.2" y="149.2">21</text>
<text x="73.7" y="145.1">16</text>
<text x="73.7" y="146.5">18</text>
<text x="73.7" y="147.8">20</text>
<text x="73.7" y="149.2">22</text>
<text x="186.2" y="145.1">15</text>
<text x="186.2" y="146.5">17</text>
<text x="186.2" y="147.8">19</text>
<text x="186.2" y="149.2">21</text>
<text x="193.7" y="145.1">16</text>
<text x="193.7" y="146.5">18</text>
<text x="193.7" y="147.8">20</text>
<text x="193.7" y="149.2">22</text>
<text x="66.2" y="150.6">23</text>
<text x="66.2" y="152">25</text>
<text x="66.2" y="153.3">27</text>
<text x="66.2" y="154.7">29</text>
<text x="73.7" y="150.6">24</text>
<text x="73.7" y="152">26</text>
<text x="73.7" y="153.3">28</text>
<text x="73.7" y="154.7">30</text>
<text x="186.2" y="150.6">23</text>
<text x="186.2" y="152">25</text>
<text x="186.2" y="153.3">27</text>
<text x="186.2" y="154.7">29</text>
<text x="193.7" y="150.6">24</text>
<text x="193.7" y="152">26</text>
<text x="193.7" y="153.3">28</text>
<text x="193.7" y="154.7">30</text>
<text x="48.8" y="159.4">PMIC_5V0</text>
<text x="66.2" y="156.1">31</text>
<text x="66.2" y="157.4">33</text>
<text x="66.2" y="158.8">35</text>
<text x="66.2" y="160.2">37</text>
<text x="66.2" y="161.6">39</text>
<text x="73.7" y="156.1">32</text>
<text x="73.7" y="157.4">34</text>
<text x="73.7" y="158.8">36</text>
<text x="73.7" y="160.2">38</text>
<text x="73.7" y="161.6">40</text>
<text x="186.2" y="156.1">31</text>
<text x="186.2" y="157.4">33</text>
<text x="186.2" y="158.8">35</text>
<text x="186.2" y="160.2">37</text>
<text x="186.2" y="161.6">39</text>
<text x="193.7" y="156.1">32</text>
<text x="193.7" y="157.4">34</text>
<text x="193.7" y="158.8">36</text>
<text x="193.7" y="160.2">38</text>
<text x="193.7" y="161.6">40</text>
<text x="49" y="162.3">SW2_1V8</text>
<text x="62.5" y="166.8">GND</text>
<text x="76" y="166.9">GND</text>
<text x="86.3" y="162.3">SW2_1V8</text>
<text x="168.7" y="162.4">PMIC_PWR</text>
<text x="182.6" y="166.9">GND</text>
<text x="196" y="166.9">GND</text>
<text x="206.2" y="162.1">PMIC_PWR</text>
<text x="229.1" y="195.6">Drawing Title:</text>
<text x="229.1" y="194.2">ICAP</text>
<text x="233.1" y="194.2">Classification:</text>
<text x="244.1" y="194.2">FCP:___</text>
<text x="252.6" y="194.2">FIUO:___</text>
<text x="262" y="194.2">PUBI: X</text>
<text x="229.1" y="199.7">Page Title:</text>
<text x="229.1" y="203.8">Size</text>
<text x="234.5" y="203.8">Document Number</text>
<text x="273.8" y="203.8">Rev</text>
<text x="229" y="205.2">C</text>
<text x="229.1" y="207.9">Date:</text>
<text x="234.8" y="207.9">Tuesday, February 16, 2016</text>
<text x="246.9" y="205.2">&lt;Doc&gt;</text>
<text x="256.5" y="207.9">Sheet</text>
<text x="262" y="207.9">7</text>
<text x="266.1" y="207.9">of</text>
<text x="270.2" y="207.9">7</text>
<text x="274.3" y="205.2">A</text>
</g>
<g font-size="1.2" fill="#000080">
<text x="63.6" y="61.3">C46</text>
<text x="63.6" y="62.7">10uF</text>
<text x="48.7" y="66.7">J9</text>
<text x="48.7" y="68.2">CONN_BAT</text>
<text x="59" y="70.5">R35</text>
<text x="62" y="70.5">10K 0201</text>
<text x="165.5" y="80.9">R36</text>
<text x="165.5" y="82.6">1K</text>
<text x="171" y="80.9">R37</text>
<text x="171" y="82.6">1K</text>
<text x="182.4" y="88.7">SW1</text>
<text x="68.4" y="132.8">J10</text>
<text x="68.4" y="134.1">CONN_B2B1</text>
<text x="188.4" y="132.9">J11</text>
<text x="188.4" y="134">CONN_B2B_2</text>
</g>
<g font-size="1.2" fill="#f00">
<text x="70" y="71">NOBAT</text>
<text x="204.8" y="90.9">BOOT_MODE0</text>
<text x="204.8" y="92.3">BOOT_MODE1</text>
<text x="216" y="90.9">&lt;7&gt;</text>
<text x="216" y="92.3">&lt;7&gt;</text>
<text x="42.1" y="138.8">&lt;6&gt;</text>
<text x="42.7" y="143.1">&lt;3&gt;</text>
<text x="42.8" y="140.2">&lt;4,5&gt;</text>
<text x="43.3" y="141.7">&lt;5&gt;</text>
<text x="46.9" y="138.8">LCD_BK_CTL</text>
<text x="47.5" y="143.1">UART2_TXD</text>
<text x="48.1" y="141.7">USER_PB1</text>
<text x="48.7" y="140.2">I2C4_SDA</text>
<text x="86.3" y="140.3">I2C4_SCL</text>
<text x="86.3" y="143.1">UART2_RXD</text>
<text x="86.3" y="141.7">SENSOR_INT_B</text>
<text x="86.3" y="138.9">TOUCH_INT_B</text>
<text x="94.9" y="140.3">&lt;4,5&gt;</text>
<text x="96.4" y="143.1">&lt;3&gt;</text>
<text x="97.8" y="138.9">&lt;6&gt;</text>
<text x="98.6" y="141.7">&lt;4&gt;</text>
<text x="162.4" y="143.1">&lt;6&gt;</text>
<text x="163.2" y="141.8">&lt;5&gt;</text>
<text x="165.5" y="140.3">&lt;3,5&gt;</text>
<text x="167.2" y="143.1">NTAG_FD_INT</text>
<text x="168" y="141.8">MX7_ONOFF</text>
<text x="171.4" y="140.3">POR_B</text>
<text x="178.6" y="138.3">NOBAT</text>
<text x="206.4" y="140.3">UART1_TXD</text>
<text x="206.4" y="141.8">UART1_RXD</text>
<text x="216.3" y="140.3">&lt;3&gt;</text>
<text x="216.6" y="141.8">&lt;3&gt;</text>
<text x="37.4" y="145.8">&lt;5&gt;</text>
<text x="37.6" y="148.5">&lt;5&gt;</text>
<text x="42.2" y="145.8">MKBUS_ESPI3_SCLK</text>
<text x="42.4" y="148.5">MKBUS_ESPI3_MISO</text>
<text x="86.4" y="144.4">MKBUS_ESPI3_SS0_B</text>
<text x="86.4" y="145.8">MKBUS_ESPI3_MOSI</text>
<text x="86.4" y="149.8">MKBUS_PWM2</text>
<text x="86.4" y="147">MKBUS_RST</text>
<text x="96.7" y="147">&lt;5&gt;</text>
<text x="97.9" y="149.8">&lt;5&gt;</text>
<text x="101.6" y="145.8">&lt;5&gt;</text>
<text x="102.3" y="144.4">&lt;5&gt;</text>
<text x="162.3" y="145.7">&lt;3&gt;</text>
<text x="164" y="144.4">&lt;6&gt;</text>
<text x="164.3" y="147.2">&lt;3&gt;</text>
<text x="164.4" y="148.5">&lt;3&gt;</text>
<text x="165" y="149.9">&lt;3&gt;</text>
<text x="167" y="145.7">JTAG_TRST_B</text>
<text x="168.8" y="144.4">I2C2_SDA</text>
<text x="169.1" y="147.2">JTAG_TMS</text>
<text x="169.2" y="148.5">JTAG_TDO</text>
<text x="169.8" y="149.9">JTAG_TDI</text>
<text x="206.3" y="149.9">JTAG_MOD</text>
<text x="206.3" y="147.2">JTAG_TCK</text>
<text x="206.3" y="144.4">I2C2_SCL</text>
<text x="214.9" y="144.4">&lt;6&gt;</text>
<text x="215.3" y="147.2">&lt;3&gt;</text>
<text x="215.7" y="149.9">&lt;3&gt;</text>
<text x="41" y="154.2">&lt;6&gt;</text>
<text x="41" y="155.4">&lt;6&gt;</text>
<text x="42.9" y="150.1">&lt;5&gt;</text>
<text x="45.8" y="154.2">MIPI_DSI_D0_P</text>
<text x="45.8" y="155.4">MIPI_DSI_D0_N</text>
<text x="47.7" y="150.1">MKBUS_INT</text>
<text x="86.3" y="154">BOOT_MODE0</text>
<text x="86.3" y="152.7">BOOT_MODE1</text>
<text x="97.5" y="154">&lt;7&gt;</text>
<text x="97.5" y="152.7">&lt;7&gt;</text>
<text x="158.6" y="151.3">&lt;5&gt;</text>
<text x="162.3" y="152.7">&lt;5&gt;</text>
<text x="163.3" y="151.3">MKBUS_UART5_RXD</text>
<text x="164.9" y="153.9">&lt;5&gt;</text>
<text x="167" y="152.7">PMIC_PWRON</text>
<text x="169.7" y="153.9">I2C3_SCL</text>
<text x="206.1" y="155.4">AUDIO_SAI1_MCLK</text>
<text x="206.3" y="151.2">MKBUS_UART5_TXD</text>
<text x="206.3" y="152.7">I2C3_SDA</text>
<text x="215.1" y="152.7">&lt;5&gt;</text>
<text x="220.5" y="155.4">&lt;5&gt;</text>
<text x="221.2" y="151.2">&lt;5&gt;</text>
<text x="86.3" y="156.9">MIPI_DSI_CLK_P</text>
<text x="86.3" y="158.1">MIPI_DSI_CLK_N</text>
<text x="99.2" y="156.9">&lt;6&gt;</text>
<text x="99.3" y="158.1">&lt;6&gt;</text>
<text x="160.3" y="159.5">&lt;5&gt;</text>
<text x="160.6" y="156.6">&lt;5&gt;</text>
<text x="165.1" y="159.5">AUDIO_SAI1_RXD</text>
<text x="165.4" y="156.6">AUDIO_SAI1_TXC</text>
<text x="206.1" y="158">AUDIO_SAI1_TXFS</text>
<text x="206.1" y="159.4">AUDIO_SAI1_TXD</text>
<text x="219.4" y="159.4">&lt;5&gt;</text>
<text x="220.1" y="158">&lt;5&gt;</text>
</g>
</svg>
